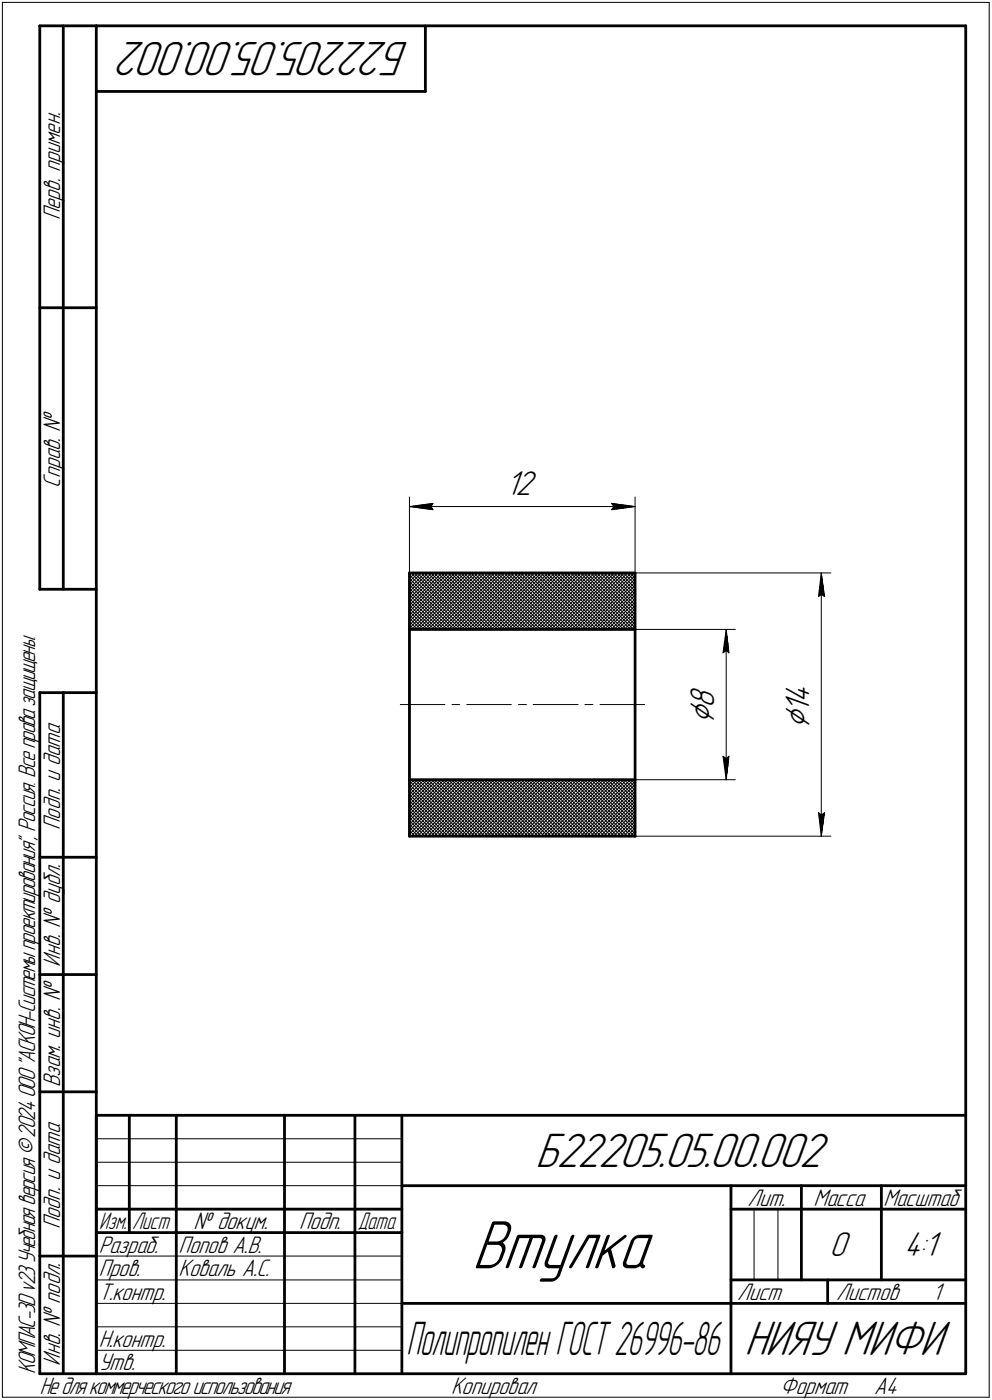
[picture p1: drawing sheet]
<svg xmlns="http://www.w3.org/2000/svg" width="211mm" height="298mm" viewBox="0 0 211 298" stroke-linecap="round" stroke-linejoin="round" font-family="sans-serif">
<g fill="none" stroke="#000" stroke-width=".59">
<path d="M8.5 5.5v120zM8.5 5.5h12zM13.5 5.5v120zM20.5 5.5v287zM20.5 5.5h185zM20.5 19.5h70zM90.5 5.5v14zM205.5 5.5v287zM8.5 65.5h12zM8.5 125.5h12zM87.1 134h48zM87.1 122v12z"/>
<path d="M87.1 122h48zM87.1 134v32zM135.1 122v12zM135.1 134v32zM8.5 147.5v145zM8.5 147.5h12zM13.5 147.5v145zM87.1 166v12.1zM87.1 166h48zM87.1 178.1h48zM135.1 166v12.1zM8.5 182.5h12z"/>
<path d="M8.5 207.5h12zM8.5 232.5h12zM20.5 237.5h185zM20.5 237.5v55zM27.5 237.5v25zM37.5 237.5v55zM60.5 237.5v55zM75.5 237.5v55zM85.5 237.5v55zM20.5 257.5h65zM85.5 252.5h120zM155.5 252.5v40z"/>
<path d="M155.5 257.5h15zM170.5 252.5v20zM170.5 257.5h35zM187.5 252.5v20zM8.5 267.5h12zM20.5 262.5h65zM85.5 277.5h70zM155.5 277.5h50zM155.5 272.5h50zM176.1 272.5v5zM8.5 292.5h12zM20.5 292.5h185z"/>
</g>
<g fill="none" stroke="#000" stroke-width=".21">
<path d="M.5 .5v297zM.5 .5h210zM210.5 .5v297zM87.1 105.8v16.2zM87.1 107.9l5-.7zM87.1 107.9l5 .6zM87.1 107.9h48zM91.7 107.9l.4 .6zM92.1 107.2l-.4 .7zM130.1 108.5l5-.6zM130.1 107.2l.5 .7zM130.1 107.2l5 .7z"/>
<path d="M130.6 107.9l-.5 .6zM135.1 105.8v16.2zM87.1 133.8l11.8-11.8zM87.1 133.1l11.1-11.1zM87.1 132.3l10.4-10.3zM87.1 131.7l9.7-9.7zM87.1 131l9-9zM87.1 130.2l8.2-8.2zM87.1 129.5l7.6-7.5zM87.1 128.9l6.9-6.9zM87.1 128.1l6.1-6.1zM87.1 127.4l5.4-5.4z"/>
<path d="M87.1 126.7l4.8-4.7zM87.1 126l4-4zM87.1 125.3l3.3-3.3zM87.1 124.5l2.6-2.5zM87.1 123.9l1.9-1.9zM87.1 123.2l1.2-1.2zM87.1 122.4l.4-.4zM87.1 122.4l11.6 11.6zM87.1 123.2l10.9 10.8zM87.1 123.9l10.2 10.1zM87.1 124.5l9.5 9.5zM87.1 125.3l8.8 8.7z"/>
<path d="M87.1 126l8.1 8zM87.1 126.7l7.4 7.3zM87.1 127.4l6.7 6.6zM87.1 128.1l5.9 5.9zM87.1 128.9l5.3 5.1zM87.1 129.5l4.6 4.5zM87.1 130.2l3.8 3.8zM87.1 131l3.2 3zM87.1 131.7l2.5 2.3zM87.1 132.3l1.7 1.7zM87.1 133.1l1 .9zM87.1 133.8l.4 .2z"/>
<path d="M87.5 122l12 12zM88.1 122l12.1 12zM88.3 134l12-12zM88.8 122l12 12zM89 134l12-12zM89.6 122l12 12zM90.3 122l12 12zM90.4 134l12-12zM91 122l12 12zM91.1 134l12-12zM91.7 122l12 12zM91.9 134l12-12z"/>
<path d="M92.4 122l12 12zM92.5 134l12.1-12zM93.1 122l12 12zM93.2 134l12-12zM93.8 122l12 12zM94 134l12-12zM94.5 122l12 12zM94.7 134l12-12zM95.2 122l12 12zM95.9 122l12 12zM96.1 134l12-12zM96.6 122l12 12z"/>
<path d="M96.8 134l12-12zM97.4 122l11.9 12zM98 122l12.1 12zM98.2 134l12-12zM98.7 122l12 12zM98.9 134l12-12zM99.5 122l12 12zM99.6 122l-12 12zM100.2 122l12 12zM100.3 134l12.1-12zM100.8 122l12.1 12zM101 134l12-12z"/>
<path d="M101.6 122l12 12zM101.7 122l-12 12zM102.3 122l12 12zM102.4 134l12.1-12zM103 122l12 12zM103.1 134l12-12zM103.7 122l12 12zM104.4 122l12 12zM104.6 134l12-12zM105.2 122l11.9 12zM105.2 134l12.1-12zM105.8 122l12.1 12z"/>
<path d="M106 134l12-12zM106.5 122l12 12zM106.7 134l12-12zM107.3 122l11.9 12zM107.4 122l-12 12zM107.9 122l12.1 12zM108.1 134l12-12zM108.6 122l12 12zM108.8 134l12-12zM109.4 122l11.9 12zM109.5 122l-12 12zM110.1 122l12 12z"/>
<path d="M110.2 134l12.1-12zM110.7 122l12.1 12zM110.9 134l12-12zM111.5 122l11.9 12zM111.6 122l-11.9 12zM112.2 122l12 12zM112.4 134l12-12zM112.9 122l12 12zM113 134l12.1-12zM113.6 122l12 12zM113.7 122l-11.9 12zM114.3 122l12 12z"/>
<path d="M114.5 134l12-12zM115.1 122l11.9 12zM115.1 134l12.1-12zM115.7 122l12.1 12zM115.8 122l-11.9 12zM116.4 122l12 12zM116.6 134l12-12zM117.2 122l11.9 12zM117.3 134l12-12zM117.9 122l12 12zM118 134l12-12zM118.5 122l12.1 12z"/>
<path d="M118.7 134l12-12zM119.3 122l11.9 12zM119.4 134l12-12zM119.4 122l-12 12zM120 122l12 12zM120.1 134l12.1-12zM120.6 122l12.1 12zM120.8 134l12-12zM121.4 122l11.9 12zM121.5 122l-11.9 12zM122.1 122l12 12zM122.3 134l12-12z"/>
<path d="M122.8 122l12 12zM122.9 134l12.1-12zM123.5 122l11.6 11.7zM123.6 122l-11.9 12zM124.2 122l10.9 11zM124.4 134l10.7-10.7zM124.9 122l10.2 10.2zM125.1 134l10-10zM125.6 122l9.5 9.6zM125.7 122l-11.9 12zM126.3 122l8.8 8.9zM126.5 134l8.6-8.6z"/>
<path d="M127 122l8.1 8.1zM127.2 134l7.9-7.9zM127.8 122l7.3 7.5zM127.8 122l-11.9 12zM128.4 122l6.7 6.8zM128.6 134l6.5-6.5zM129.2 122l5.9 6zM129.3 134l5.8-5.8zM129.9 122l5.2 5.3zM130 134l5.1-5.1zM130.6 122l4.5 4.6zM130.7 134l4.4-4.4z"/>
<path d="M131.3 122l3.8 3.9zM131.4 134l3.7-3.7zM132 122l3.1 3.2zM132.2 134l2.9-2.9zM132.7 122l2.4 2.5zM132.8 134l2.3-2.3zM133.4 122l1.7 1.8zM133.5 122l-11.9 12zM134.1 122l1 1.1zM134.3 134l.8-.8zM134.8 122l.3 .3zM135 134l.1-.1z"/>
<path d="M135.1 132.4l-1.5 1.6zM135.1 126.7l-7.2 7.3zM135.1 124.6l-9.3 9.4zM135.1 122.5l-11.4 11.5zM135.1 134h21.4zM135.1 122h41.7zM153.8 139l.7-.5zM154.5 134l.6 5zM154.5 138.5l.6 .5zM154.5 134l-.7 5zM154.5 134v32zM174.2 127l.6-.4z"/>
<path d="M174.8 122l.6 5zM174.8 126.6l.6 .4zM174.8 122l-.6 5zM174.8 122v56.1zM85.2 150h9.5zM96.2 150h1.6zM99.3 150h9.5zM110.3 150h1.7zM113.5 150h9.5zM124.5 150h1.7zM127.7 150h9.5zM87.1 177.6l11.6-11.6z"/>
<path d="M87.1 176.9l10.9-10.9zM87.1 176.2l10.2-10.2zM87.1 175.5l9.5-9.5zM87.1 174.8l8.8-8.8zM87.1 174.1l8.1-8.1zM87.1 173.4l7.4-7.4zM87.1 172.6l6.7-6.6zM87.1 172l5.9-6zM87.1 171.3l5.3-5.3zM87.1 170.5l4.6-4.5zM87.1 169.8l3.8-3.8zM87.1 169.2l3.2-3.2z"/>
<path d="M87.1 168.4l2.5-2.4zM87.1 167.7l1.7-1.7zM87.1 167l1-1zM87.1 166.3l.4-.3zM87.1 166.3l11.8 11.8zM87.1 167l11.1 11.1zM87.1 167.7l10.4 10.4zM87.1 168.4l9.7 9.7zM87.1 169.2l9 8.9zM87.1 169.8l8.2 8.3zM87.1 170.5l7.6 7.6zM87.1 171.3l6.9 6.8z"/>
<path d="M87.1 172l6.1 6.1zM87.1 172.6l5.4 5.5zM87.1 173.4l4.8 4.7zM87.1 174.1l4 4zM87.1 174.8l3.3 3.3zM87.1 175.5l2.6 2.6zM87.1 176.2l1.9 1.9zM87.1 176.9l1.2 1.2zM87.1 177.6l.4 .5zM87.5 178.1l12-12.1zM87.6 166l12 12.1zM88.1 178.1l12.1-12.1z"/>
<path d="M88.3 166l12 12.1zM88.8 178.1l12-12.1zM89 166l12 12.1zM89.6 178.1l12-12.1zM89.7 166l12 12.1zM90.3 178.1l12-12.1zM90.4 166l12 12.1zM91.1 166l12 12.1zM91.7 178.1l12-12.1zM91.9 166l12 12.1zM92.4 178.1l12-12.1zM92.5 166l12.1 12.1z"/>
<path d="M93.2 166l12 12.1zM93.8 178.1l12-12.1zM94 166l12 12.1zM94.5 178.1l12-12.1zM94.7 166l12 12.1zM95.4 166l12 12.1zM95.9 178.1l12-12.1zM96.1 166l12 12.1zM96.6 178.1l12-12.1zM96.8 166l12 12.1zM97.5 166l12 12.1zM98 178.1l12.1-12.1z"/>
<path d="M98.2 166l12 12.1zM98.7 178.1l12-12.1zM98.9 166l12 12.1zM99.5 178.1l12-12.1zM99.7 166l11.9 12.1zM100.2 178.1l12-12.1zM100.3 166l12.1 12.1zM100.8 178.1l12.1-12.1zM101 166l12 12.1zM101.6 178.1l12-12.1zM101.8 166l11.9 12.1zM102.3 178.1l12-12.1z"/>
<path d="M102.4 166l12.1 12.1zM103 166l-12 12.1zM103.1 166l12 12.1zM103.7 178.1l12-12.1zM103.9 166l11.9 12.1zM104.4 178.1l12-12.1zM104.6 166l12 12.1zM105.1 166l-12 12.1zM105.2 166l12.1 12.1zM105.8 178.1l12.1-12.1zM106 166l12 12.1zM106.5 178.1l12-12.1z"/>
<path d="M106.7 166l12 12.1zM107.2 166l-12 12.1zM107.4 166l12 12.1zM107.9 178.1l12.1-12.1zM108.1 166l12 12.1zM108.6 178.1l12-12.1zM108.8 166l12 12.1zM109.3 166l-11.9 12.1zM109.6 166l11.9 12.1zM110.1 178.1l12-12.1zM110.2 166l12.1 12.1zM110.7 178.1l12.1-12.1z"/>
<path d="M110.9 166l12 12.1zM111.7 166l11.9 12.1zM112.2 178.1l12-12.1zM112.4 166l12 12.1zM112.9 178.1l12-12.1zM113 166l12.1 12.1zM113.6 178.1l12-12.1zM113.8 166l11.9 12.1zM114.3 178.1l12-12.1zM114.5 166l12 12.1zM115 166l-12 12.1zM115.1 166l12.1 12.1z"/>
<path d="M115.7 178.1l12.1-12.1zM115.9 166l11.9 12.1zM116.4 178.1l12-12.1zM116.6 166l12 12.1zM117.1 166l-11.9 12.1zM117.3 166l12 12.1zM117.9 178.1l12-12.1zM118 166l12 12.1zM118.5 178.1l12.1-12.1zM118.7 166l12 12.1zM119.2 166l-11.9 12.1zM119.4 166l12 12.1z"/>
<path d="M120 178.1l12-12.1zM120.1 166l12.1 12.1zM120.6 178.1l12.1-12.1zM120.8 166l12 12.1zM121.3 166l-11.9 12.1zM121.6 166l11.9 12.1zM122.1 178.1l12-12.1zM122.3 166l12 12.1zM122.8 178.1l12-12.1zM122.9 166l12.1 12.1zM123.4 166l-11.9 12.1zM123.7 166l11.4 11.5z"/>
<path d="M124.4 166l10.7 10.8zM124.9 178.1l10.2-10.3zM125.1 166l10 10.1zM125.8 166l9.3 9.4zM126.3 178.1l8.8-8.9zM126.5 166l8.6 8.7zM127 178.1l8.1-8.2zM127 166l-11.9 12.1zM127.2 166l7.9 8zM127.9 166l7.2 7.3zM128.4 178.1l6.7-6.7zM128.6 166l6.5 6.6z"/>
<path d="M129.1 166l-11.9 12.1zM129.3 166l5.8 5.9zM130 166l5.1 5.2zM130.6 178.1l4.5-4.6zM130.7 166l4.4 4.4zM131.2 166l-11.9 12.1zM131.4 166l3.7 3.8zM132.2 166l2.9 3.1zM132.7 178.1l2.4-2.5zM132.8 166l2.3 2.3zM133.3 166l-11.9 12.1zM133.6 166l1.5 1.6z"/>
<path d="M134.3 166l.8 1zM134.8 178.1l.3-.4zM135 166l.1 .2zM135.1 177l-1 1.1zM135.1 176.3l-1.7 1.8zM135.1 174.8l-3.1 3.3zM135.1 174.2l-3.8 3.9zM135.1 172.7l-5.2 5.4zM135.1 172l-5.9 6.1zM135.1 170.6l-7.3 7.5zM135.1 168.5l-9.5 9.6zM135.1 167l-10.9 11.1z"/>
<path d="M135.1 166.4l-11.6 11.7zM135.1 166h21.4zM135.1 178.1h41.7zM153.8 161l.7 5zM153.8 161l.7 .5zM154.5 161.5l.6-.5zM155.1 161l-.6 5zM174.2 173.1l.6 5zM174.2 173.1l.6 .5zM174.8 173.6l.6-.5zM175.4 173.1l-.6 5zM20.5 247.5h65z"/>
<path d="M20.5 252.5h65zM20.5 242.5h65zM160.4 257.5v15zM165.5 257.5v15zM20.5 267.5h65zM20.5 272.5h65zM20.5 277.5h65zM.5 297.5h210zM20.5 282.5h65zM20.5 287.5h65z"/>
</g>
<g fill="#fff" stroke="#fff" stroke-width=".21">
<path d="M107.6 99.7h7.1zM107.6 99.8h7.1zM107.6 99.9h7.1zM107.6 100h7.1zM107.6 100.1h7.1zM107.6 100.2h7.1zM107.6 100.2h7.1zM107.6 100.3h7.1zM107.6 100.4h7.1zM107.6 100.5h7.1zM107.6 100.6h7.1zM107.6 100.7h7.1zM107.6 100.8h7.1zM107.6 100.8h7.1zM107.6 100.9h7.1zM107.6 101h7.1zM107.6 101.1h7.1zM107.6 101.2h7.1zM107.6 101.3h7.1zM107.6 101.3h7.1zM107.6 101.4h7.1zM107.6 101.5h7.1zM107.6 101.6h7.1zM107.6 101.7h7.1zM107.6 101.8h7.1zM107.6 101.9h7.1zM107.6 101.9h7.1zM107.6 102h7.1zM107.6 102.1h7.1zM107.6 102.2h7.1zM107.6 102.3h7.1zM107.6 102.4h7.1zM107.6 102.4h7.1zM107.6 102.5h7.1zM107.6 102.6h7.1zM107.6 102.7h7.1zM107.6 102.8h7.1zM107.6 102.9h7.1zM107.6 103h7.1zM107.6 103h7.1zM107.6 103.1h7.1zM107.6 103.2h7.1zM107.6 103.3h7.1zM107.6 103.4h7.1zM107.6 103.5h7.1zM107.6 103.5h7.1zM107.6 103.6h7.1zM107.6 103.7h7.1zM107.6 103.8h7.1zM107.6 103.9h7.1zM107.6 104h7.1zM107.6 104.1h7.1zM107.6 104.1h7.1zM107.6 104.2h7.1zM107.6 104.3h7.1zM107.6 104.4h7.1zM107.6 104.5h7.1zM107.6 104.6h7.1zM107.6 104.6h7.1zM107.6 104.7h7.1zM107.6 104.8h7.1zM107.6 104.9h7.1zM107.6 105h7.1zM107.6 105.1h7.1zM107.6 105.2h7.1zM107.6 105.2h7.1zM107.6 105.3h7.1zM107.6 105.4h7.1zM107.6 105.5h7.1zM107.6 105.6h7.1zM107.6 105.7h7.1zM107.6 105.7h7.1zM107.6 105.8h7.1zM107.6 105.9h7.1zM107.6 106h7.1zM107.6 106.1h7.1zM107.6 106.2h7.1zM107.6 106.3h7.1zM107.6 106.3h7.1zM107.6 106.4h7.1zM107.6 106.5h7.1zM107.6 106.6h7.1zM107.6 106.7h7.1zM107.6 106.8h7.1z"/>
<path d="M92 106.7h.6zM91.4 106.8h1.2zM90.8 106.8h1.8zM90.3 106.9h2.3zM89.7 107h2.9zM89 107.1h3.6zM88.8 107.2h3.8zM88.6 107.3h4zM88.4 107.4h4.2zM88.2 107.4h4.4zM88 107.5h4.6zM87.8 107.6h4.8zM87.5 107.7h5.1zM87.4 107.8h5.2zM87.1 107.9h5.5zM87.4 107.9h5.2zM87.5 108h5.1zM87.8 108.1h4.8zM88 108.2h4.6zM88.2 108.3h4.4zM88.4 108.4h4.2zM88.6 108.5h4zM88.8 108.5h3.8zM89 108.6h3.6zM89.7 108.7h2.9zM90.5 108.8h2.1zM91.2 108.9h1.4zM91.9 109h.7z"/>
<path d="M129.6 106.7h.7zM129.6 106.8h1.3zM129.6 106.8h1.9zM129.6 106.9h2.6zM129.6 107h3.2zM129.6 107.1h3.7zM129.6 107.2h4zM129.6 107.3h4.2zM129.6 107.4h4.3zM129.6 107.4h4.6zM129.6 107.5h4.8zM129.6 107.6h4.9zM129.6 107.7h5.2zM129.6 107.8h5.4zM129.6 107.9h5.5zM129.6 107.9h5.4zM129.6 108h5.2zM129.6 108.1h4.9zM129.6 108.2h4.8zM129.6 108.3h4.6zM129.6 108.4h4.3zM129.6 108.5h4.2zM129.6 108.5h4zM129.6 108.6h3.7zM129.6 108.7h3.1zM129.6 108.8h2.3zM129.6 108.9h1.5zM129.6 109h.8z"/>
<path d="M146.2 145.8h7.3zM146.2 145.9h7.3zM146.2 146h7.3zM146.2 146h7.3zM146.2 146.1h7.3zM146.2 146.2h7.3zM146.2 146.3h7.3zM146.2 146.4h7.3zM146.2 146.5h7.3zM146.2 146.6h7.3zM146.2 146.6h7.3zM146.2 146.7h7.3zM146.2 146.8h7.3zM146.2 146.9h7.3zM146.2 147h7.3zM146.2 147.1h7.3zM146.2 147.2h7.3zM146.2 147.2h7.3zM146.2 147.3h7.3zM146.2 147.4h7.3zM146.2 147.5h7.3zM146.2 147.6h7.3zM146.2 147.7h7.3zM146.2 147.7h7.3zM146.2 147.8h7.3zM146.2 147.9h7.3zM146.2 148h7.3zM146.2 148.1h7.3zM146.2 148.2h7.3zM146.2 148.3h7.3zM146.2 148.3h7.3zM146.2 148.4h7.3zM146.2 148.5h7.3zM146.2 148.6h7.3zM146.2 148.7h7.3zM146.2 148.8h7.3zM146.2 148.8h7.3zM146.2 148.9h7.3zM146.2 149h7.3zM146.2 149.1h7.3zM146.2 149.2h7.3zM146.2 149.3h7.3zM146.2 149.4h7.3zM146.2 149.4h7.3zM146.2 149.5h7.3zM146.2 149.6h7.3zM146.2 149.7h7.3zM146.2 149.8h7.3zM146.2 149.9h7.3zM146.2 149.9h7.3zM146.2 150h7.3zM146.2 150.1h7.3zM146.2 150.2h7.3zM146.2 150.3h7.3zM146.2 150.4h7.3zM146.2 150.5h7.3zM146.2 150.5h7.3zM146.2 150.6h7.3zM146.2 150.7h7.3zM146.2 150.8h7.3zM146.2 150.9h7.3zM146.2 151h7.3zM146.2 151h7.3zM146.2 151.1h7.3zM146.2 151.2h7.3zM146.2 151.3h7.3zM146.2 151.4h7.3zM146.2 151.5h7.3zM146.2 151.6h7.3zM146.2 151.6h7.3zM146.2 151.7h7.3zM146.2 151.8h7.3zM146.2 151.9h7.3zM146.2 152h7.3zM146.2 152.1h7.3zM146.2 152.1h7.3zM146.2 152.2h7.3zM146.2 152.3h7.3zM146.2 152.4h7.3zM146.2 152.5h7.3zM146.2 152.6h7.3zM146.2 152.7h7.3zM146.2 152.7h7.3zM146.2 152.8h7.3zM146.2 152.9h7.3zM146.2 153h7.3zM146.2 153.1h7.3zM146.2 153.2h7.3zM146.2 153.2h7.3zM146.2 153.3h7.3zM146.2 153.4h7.3zM146.2 153.5h7.3zM146.2 153.6h7.3zM146.2 153.7h7.3zM146.2 153.8h7.3zM146.2 153.8h7.3zM146.2 153.9h7.3zM146.2 154h7.3zM146.2 154.1h7.3zM146.2 154.2h7.3z"/>
<path d="M154.4 134.3h.3zM154.4 134.4h.3zM154.3 134.5h.4zM154.3 134.5h.5zM154.3 134.6h.5zM154.3 134.7h.6zM154.3 134.8h.6zM154.2 134.9h.7zM154.2 135h.7zM154.1 135h.8zM154.1 135.1h.8zM154 135.2h1zM154 135.3h1zM154 135.4h1.1zM153.9 135.5h1.2zM153.9 135.6h1.2zM153.8 135.6h1.4zM153.8 135.7h1.4zM153.8 135.8h1.4zM153.8 135.9h1.5zM153.8 136h1.5zM153.8 136.1h1.5zM153.8 136.1h1.5zM153.8 136.2h1.5zM153.8 136.3h1.5zM153.8 136.4h1.5zM153.7 136.5h1.7zM153.7 136.6h1.7zM153.7 136.7h1.7zM153.7 136.7h1.7zM153.7 136.8h1.7zM153.7 136.9h1.7zM153.7 137h1.7zM153.6 137.1h1.8zM153.6 137.2h1.8zM153.6 137.2h1.8zM153.6 137.3h1.8zM153.6 137.4h1.8zM153.6 137.5h1.8zM153.6 137.6h1.8zM153.5 137.7h1.9zM153.5 137.8h2zM153.5 137.8h2zM153.5 137.9h2zM153.5 138h2zM153.5 138.1h2zM153.5 138.2h2zM153.5 138.3h2zM153.4 138.3h2.2zM153.4 138.4h2.2zM153.4 138.5h2.2zM153.4 138.6h2.2zM153.4 138.7h2.2zM153.4 138.8h2.2zM153.4 138.9h2.2zM153.3 138.9h2.4zM153.3 139h2.4zM153.3 139.1h2.4zM153.3 139.2h2.4zM153.3 139.3h2.4zM153.3 139.4h2.4zM153.3 139.4h2.4z"/>
<path d="M153.2 160.5h2.5zM153.3 160.6h2.4zM153.3 160.7h2.4zM153.3 160.8h2.4zM153.3 160.9h2.4zM153.3 161h2.4zM153.3 161h2.4zM153.3 161.1h2.4zM153.4 161.2h2.2zM153.4 161.3h2.2zM153.4 161.4h2.2zM153.4 161.5h2.2zM153.4 161.5h2.2zM153.4 161.6h2.2zM153.4 161.7h2.2zM153.5 161.8h2zM153.5 161.9h2zM153.5 162h2zM153.5 162.1h2zM153.5 162.1h2zM153.5 162.2h2zM153.5 162.3h2zM153.5 162.4h1.9zM153.6 162.5h1.8zM153.6 162.6h1.8zM153.6 162.6h1.8zM153.6 162.7h1.8zM153.6 162.8h1.8zM153.6 162.9h1.8zM153.6 163h1.8zM153.7 163.1h1.7zM153.7 163.2h1.7zM153.7 163.2h1.7zM153.7 163.3h1.7zM153.7 163.4h1.7zM153.7 163.5h1.7zM153.7 163.6h1.7zM153.8 163.7h1.5zM153.8 163.7h1.5zM153.8 163.8h1.5zM153.8 163.9h1.5zM153.8 164h1.5zM153.8 164.1h1.5zM153.8 164.2h1.5zM153.8 164.3h1.4zM153.8 164.3h1.4zM153.8 164.4h1.4zM153.9 164.5h1.2zM153.9 164.6h1.2zM154 164.7h1.1zM154 164.8h1zM154 164.8h1zM154.1 164.9h.8zM154.1 165h.8zM154.2 165.1h.7zM154.2 165.2h.7zM154.3 165.3h.6zM154.3 165.4h.6zM154.3 165.4h.5zM154.3 165.5h.5zM154.3 165.6h.4zM154.4 165.7h.3zM154.4 165.8h.3z"/>
<path d="M166.5 144.8h7.2zM166.5 144.9h7.2zM166.5 144.9h7.2zM166.5 145h7.2zM166.5 145.1h7.2zM166.5 145.2h7.2zM166.5 145.3h7.2zM166.5 145.4h7.2zM166.5 145.5h7.2zM166.5 145.5h7.2zM166.5 145.6h7.2zM166.5 145.7h7.2zM166.5 145.8h7.2zM166.5 145.9h7.2zM166.5 146h7.2zM166.5 146h7.2zM166.5 146.1h7.2zM166.5 146.2h7.2zM166.5 146.3h7.2zM166.5 146.4h7.2zM166.5 146.5h7.2zM166.5 146.6h7.2zM166.5 146.6h7.2zM166.5 146.7h7.2zM166.5 146.8h7.2zM166.5 146.9h7.2zM166.5 147h7.2zM166.5 147.1h7.2zM166.5 147.2h7.2zM166.5 147.2h7.2zM166.5 147.3h7.2zM166.5 147.4h7.2zM166.5 147.5h7.2zM166.5 147.6h7.2zM166.5 147.7h7.2zM166.5 147.7h7.2zM166.5 147.8h7.2zM166.5 147.9h7.2zM166.5 148h7.2zM166.5 148.1h7.2zM166.5 148.2h7.2zM166.5 148.3h7.2zM166.5 148.3h7.2zM166.5 148.4h7.2zM166.5 148.5h7.2zM166.5 148.6h7.2zM166.5 148.7h7.2zM166.5 148.8h7.2zM166.5 148.8h7.2zM166.5 148.9h7.2zM166.5 149h7.2zM166.5 149.1h7.2zM166.5 149.2h7.2zM166.5 149.3h7.2zM166.5 149.4h7.2zM166.5 149.4h7.2zM166.5 149.5h7.2zM166.5 149.6h7.2zM166.5 149.7h7.2zM166.5 149.8h7.2zM166.5 149.9h7.2zM166.5 149.9h7.2zM166.5 150h7.2zM166.5 150.1h7.2zM166.5 150.2h7.2zM166.5 150.3h7.2zM166.5 150.4h7.2zM166.5 150.5h7.2zM166.5 150.5h7.2zM166.5 150.6h7.2zM166.5 150.7h7.2zM166.5 150.8h7.2zM166.5 150.9h7.2zM166.5 151h7.2zM166.5 151h7.2zM166.5 151.1h7.2zM166.5 151.2h7.2zM166.5 151.3h7.2zM166.5 151.4h7.2zM166.5 151.5h7.2zM166.5 151.6h7.2zM166.5 151.6h7.2zM166.5 151.7h7.2zM166.5 151.8h7.2zM166.5 151.9h7.2zM166.5 152h7.2zM166.5 152.1h7.2zM166.5 152.1h7.2zM166.5 152.2h7.2zM166.5 152.3h7.2zM166.5 152.4h7.2zM166.5 152.5h7.2zM166.5 152.6h7.2zM166.5 152.7h7.2zM166.5 152.7h7.2zM166.5 152.8h7.2zM166.5 152.9h7.2zM166.5 153h7.2zM166.5 153.1h7.2zM166.5 153.2h7.2zM166.5 153.2h7.2zM166.5 153.3h7.2zM166.5 153.4h7.2zM166.5 153.5h7.2zM166.5 153.6h7.2zM166.5 153.7h7.2zM166.5 153.8h7.2zM166.5 153.8h7.2zM166.5 153.9h7.2zM166.5 154h7.2zM166.5 154.1h7.2zM166.5 154.2h7.2zM166.5 154.3h7.2zM166.5 154.3h7.2zM166.5 154.4h7.2zM166.5 154.5h7.2zM166.5 154.6h7.2zM166.5 154.7h7.2zM166.5 154.8h7.2zM166.5 154.9h7.2zM166.5 154.9h7.2zM166.5 155h7.2zM166.5 155.1h7.2zM166.5 155.2h7.2z"/>
<path d="M174.7 122.3h.2zM174.7 122.3h.2zM174.7 122.4h.3zM174.6 122.5h.4zM174.6 122.6h.4zM174.5 122.7h.6zM174.5 122.8h.6zM174.5 122.9h.7zM174.4 122.9h.8zM174.4 123h.9zM174.4 123.1h.9zM174.3 123.2h1zM174.3 123.3h1zM174.2 123.4h1.1zM174.2 123.4h1.2zM174.2 123.5h1.2zM174.2 123.6h1.3zM174.2 123.7h1.3zM174.1 123.8h1.4zM174.1 123.9h1.5zM174.1 124h1.5zM174.1 124h1.5zM174.1 124.1h1.5zM174.1 124.2h1.5zM174.1 124.3h1.5zM174.1 124.4h1.5zM174 124.5h1.7zM174 124.5h1.7zM174 124.6h1.7zM174 124.7h1.7zM174 124.8h1.7zM174 124.9h1.7zM174 125h1.7zM173.9 125.1h1.9zM173.9 125.1h1.9zM173.9 125.2h1.9zM173.9 125.3h1.9zM173.9 125.4h1.9zM173.9 125.5h1.9zM173.9 125.6h1.9zM173.8 125.6h2zM173.8 125.7h2.1zM173.8 125.8h2.1zM173.8 125.9h2.1zM173.8 126h2.1zM173.8 126.1h2.1zM173.8 126.2h2.1zM173.8 126.2h2.1zM173.7 126.3h2.2zM173.7 126.4h2.2zM173.7 126.5h2.2zM173.7 126.6h2.2zM173.7 126.7h2.2zM173.7 126.7h2.2zM173.7 126.8h2.2zM173.7 126.9h2.3zM173.7 127h2.3zM173.7 127.1h2.3zM173.7 127.2h2.3zM173.7 127.3h2.3zM173.7 127.3h2.3zM173.7 127.4h2.3z"/>
<path d="M173.6 172.6h2.4zM173.7 172.6h2.3zM173.7 172.7h2.3zM173.7 172.8h2.3zM173.7 172.9h2.3zM173.7 173h2.3zM173.7 173.1h2.3zM173.7 173.1h2.3zM173.7 173.2h2.2zM173.7 173.3h2.2zM173.7 173.4h2.2zM173.7 173.5h2.2zM173.7 173.6h2.2zM173.7 173.7h2.2zM173.7 173.7h2.2zM173.8 173.8h2.1zM173.8 173.9h2.1zM173.8 174h2.1zM173.8 174.1h2.1zM173.8 174.2h2.1zM173.8 174.2h2.1zM173.8 174.3h2.1zM173.8 174.4h2zM173.9 174.5h1.9zM173.9 174.6h1.9zM173.9 174.7h1.9zM173.9 174.8h1.9zM173.9 174.8h1.9zM173.9 174.9h1.9zM173.9 175h1.9zM174 175.1h1.7zM174 175.2h1.7zM174 175.3h1.7zM174 175.3h1.7zM174 175.4h1.7zM174 175.5h1.7zM174 175.6h1.7zM174.1 175.7h1.5zM174.1 175.8h1.5zM174.1 175.9h1.5zM174.1 175.9h1.5zM174.1 176h1.5zM174.1 176.1h1.5zM174.1 176.2h1.5zM174.1 176.3h1.4zM174.2 176.4h1.3zM174.2 176.4h1.3zM174.2 176.5h1.2zM174.2 176.6h1.2zM174.2 176.7h1.1zM174.3 176.8h1zM174.3 176.9h1zM174.4 177h.9zM174.4 177h.9zM174.4 177.1h.8zM174.5 177.2h.7zM174.5 177.3h.6zM174.5 177.4h.6zM174.6 177.5h.4zM174.6 177.5h.4zM174.7 177.6h.3zM174.7 177.7h.2zM174.7 177.8h.2z"/>
</g>
<g fill="#000" stroke="#000" stroke-width=".21">
<path d="M87.1 107.9h4.6zM87.8 107.9h4zM88.4 108h3.5zM89.1 108.1h2.8zM89.7 108.2h2.2zM90.3 108.3h1.7zM90.9 108.4h1.1zM91.5 108.5h.6z"/>
<path d="M91.5 107.3h.6zM90.9 107.4h1.1zM90.3 107.4h1.7zM89.7 107.5h2.2zM89.1 107.6h2.8zM88.4 107.7h3.5zM87.8 107.8h4z"/>
<path d="M130.2 107.3h.6zM130.3 107.4h1.1zM130.4 107.4h1.7zM130.4 107.5h2.3zM130.5 107.6h2.8zM130.6 107.7h3.3zM130.6 107.8h3.9z"/>
<path d="M130.6 107.9h4.5zM130.6 107.9h3.9zM130.6 108h3.3zM130.5 108.1h2.8zM130.4 108.2h2.3zM130.4 108.3h1.7zM130.3 108.4h1.1zM130.2 108.5h.6z"/>
<path d="M154.3 135.3h.2zM154.3 135.4h.2zM154.3 135.5h.2zM154.3 135.6h.2zM154.3 135.6h.2zM154.3 135.7h.2zM154.3 135.8h.2zM154.3 135.9h.2zM154.3 136h.2zM154.3 136.1h.2zM154.3 136.1h.2zM154.3 136.2h.2zM154.3 136.3h.2zM154.3 136.4h.2zM154.3 136.5h.2zM154.2 136.6h.3zM154.2 136.7h.3zM154.2 136.7h.3zM154.2 136.8h.3zM154.2 136.9h.3zM154.2 137h.3zM154.2 137.1h.3zM154.1 137.2h.4zM154.1 137.2h.4zM154.1 137.3h.4zM154.1 137.4h.4zM154.1 137.5h.4zM154.1 137.6h.4zM154.1 137.7h.4zM154.1 137.8h.4zM154 137.8h.5zM154 137.9h.5zM154 138h.5zM154 138.1h.5zM154 138.2h.5zM154 138.3h.5zM154 138.3h.5zM153.9 138.4h.6zM153.9 138.5h.6zM153.9 138.6h.5zM153.9 138.7h.4zM153.9 138.8h.3zM153.9 138.9h.2z"/>
<path d="M154.5 134.8h.2zM154.5 134.9h.2zM154.5 135h.2zM154.5 135h.2zM154.5 135.1h.2zM154.5 135.2h.2zM154.5 135.3h.2zM154.5 135.4h.2zM154.5 135.5h.3zM154.5 135.6h.3zM154.5 135.6h.3zM154.5 135.7h.3zM154.5 135.8h.3zM154.5 135.9h.3zM154.5 136h.3zM154.5 136.1h.3zM154.5 136.1h.3zM154.5 136.2h.4zM154.5 136.3h.4zM154.5 136.4h.4zM154.5 136.5h.4zM154.5 136.6h.4zM154.5 136.7h.4zM154.5 136.7h.4zM154.5 136.8h.4zM154.5 136.9h.4zM154.5 137h.4zM154.5 137.1h.4zM154.5 137.2h.4zM154.5 137.2h.4zM154.5 137.3h.4zM154.5 137.4h.4zM154.5 137.5h.4zM154.5 137.6h.4zM154.5 137.7h.5zM154.5 137.8h.5zM154.5 137.8h.5zM154.5 137.9h.5zM154.5 138h.5zM154.5 138.1h.5zM154.5 138.2h.5zM154.5 138.3h.5zM154.5 138.3h.6zM154.5 138.4h.6zM154.5 138.5h.6zM154.7 138.6h.4zM154.8 138.7h.3zM154.9 138.8h.2zM154.9 138.9h.2z"/>
<path d="M174.6 123.4h.2zM174.6 123.5h.2zM174.6 123.6h.2zM174.6 123.7h.2zM174.6 123.8h.2zM174.6 123.9h.2zM174.6 124h.2zM174.6 124h.2zM174.6 124.1h.2zM174.5 124.2h.3zM174.5 124.3h.3zM174.5 124.4h.3zM174.5 124.5h.3zM174.5 124.5h.3zM174.5 124.6h.3zM174.5 124.7h.3zM174.5 124.8h.3zM174.4 124.9h.4zM174.4 125h.4zM174.4 125.1h.4zM174.4 125.1h.4zM174.4 125.2h.4zM174.4 125.3h.4zM174.4 125.4h.4zM174.4 125.5h.4zM174.4 125.6h.4zM174.3 125.6h.5zM174.3 125.7h.5zM174.3 125.8h.5zM174.3 125.9h.5zM174.3 126h.5zM174.3 126.1h.5zM174.3 126.2h.5zM174.3 126.2h.5zM174.2 126.3h.6zM174.2 126.4h.6zM174.2 126.5h.6zM174.2 126.6h.6zM174.2 126.7h.5zM174.2 126.7h.4zM174.2 126.8h.2z"/>
<path d="M174.8 122.7h.1zM174.8 122.8h.1zM174.8 122.9h.1zM174.8 122.9h.1zM174.8 123h.1zM174.8 123.1h.1zM174.8 123.2h.1zM174.8 123.3h.2zM174.8 123.4h.2zM174.8 123.4h.2zM174.8 123.5h.2zM174.8 123.6h.2zM174.8 123.7h.2zM174.8 123.8h.2zM174.8 123.9h.2zM174.8 124h.3zM174.8 124h.3zM174.8 124.1h.3zM174.8 124.2h.3zM174.8 124.3h.3zM174.8 124.4h.3zM174.8 124.5h.3zM174.8 124.5h.4zM174.8 124.6h.4zM174.8 124.7h.4zM174.8 124.8h.4zM174.8 124.9h.4zM174.8 125h.4zM174.8 125.1h.4zM174.8 125.1h.5zM174.8 125.2h.5zM174.8 125.3h.5zM174.8 125.4h.5zM174.8 125.5h.5zM174.8 125.6h.5zM174.8 125.6h.5zM174.8 125.7h.5zM174.8 125.8h.5zM174.8 125.9h.5zM174.8 126h.5zM174.8 126.1h.5zM174.8 126.2h.5zM174.8 126.2h.5zM174.8 126.3h.5zM174.8 126.4h.6zM174.8 126.5h.6zM174.8 126.6h.6zM174.9 126.7h.5zM175.1 126.7h.3zM175.2 126.8h.2z"/>
<path d="M153.9 161.2h.2zM153.9 161.3h.3zM153.9 161.4h.4zM153.9 161.5h.5zM153.9 161.5h.6zM153.9 161.6h.6zM154 161.7h.5zM154 161.8h.5zM154 161.9h.5zM154 162h.5zM154 162.1h.5zM154 162.1h.5zM154 162.2h.5zM154.1 162.3h.4zM154.1 162.4h.4zM154.1 162.5h.4zM154.1 162.6h.4zM154.1 162.6h.4zM154.1 162.7h.4zM154.1 162.8h.4zM154.1 162.9h.4zM154.2 163h.3zM154.2 163.1h.3zM154.2 163.2h.3zM154.2 163.2h.3zM154.2 163.3h.3zM154.2 163.4h.3zM154.2 163.5h.3zM154.3 163.6h.2zM154.3 163.7h.2zM154.3 163.7h.2zM154.3 163.8h.2zM154.3 163.9h.2zM154.3 164h.2zM154.3 164.1h.2zM154.3 164.2h.2zM154.3 164.3h.2zM154.3 164.3h.2zM154.3 164.4h.2zM154.3 164.5h.2zM154.3 164.6h.2zM154.3 164.7h.2zM154.3 164.8h.2z"/>
<path d="M154.9 161.2h.2zM154.9 161.3h.2zM154.8 161.4h.3zM154.7 161.5h.4zM154.5 161.5h.6zM154.5 161.6h.6zM154.5 161.7h.6zM154.5 161.8h.5zM154.5 161.9h.5zM154.5 162h.5zM154.5 162.1h.5zM154.5 162.1h.5zM154.5 162.2h.5zM154.5 162.3h.5zM154.5 162.4h.5zM154.5 162.5h.4zM154.5 162.6h.4zM154.5 162.6h.4zM154.5 162.7h.4zM154.5 162.8h.4zM154.5 162.9h.4zM154.5 163h.4zM154.5 163.1h.4zM154.5 163.2h.4zM154.5 163.2h.4zM154.5 163.3h.4zM154.5 163.4h.4zM154.5 163.5h.4zM154.5 163.6h.4zM154.5 163.7h.4zM154.5 163.7h.4zM154.5 163.8h.4zM154.5 163.9h.3zM154.5 164h.3zM154.5 164.1h.3zM154.5 164.2h.3zM154.5 164.3h.3zM154.5 164.3h.3zM154.5 164.4h.3zM154.5 164.5h.3zM154.5 164.6h.3zM154.5 164.7h.2zM154.5 164.8h.2zM154.5 164.8h.2zM154.5 164.9h.2zM154.5 165h.2zM154.5 165.1h.2zM154.5 165.2h.2zM154.5 165.3h.2z"/>
<path d="M174.2 173.2h.2zM174.2 173.3h.3zM174.2 173.4h.4zM174.2 173.5h.5zM174.2 173.6h.6zM174.2 173.7h.6zM174.2 173.7h.6zM174.3 173.8h.5zM174.3 173.9h.5zM174.3 174h.5zM174.3 174.1h.5zM174.3 174.2h.5zM174.3 174.2h.5zM174.3 174.3h.5zM174.3 174.4h.5zM174.4 174.5h.4zM174.4 174.6h.4zM174.4 174.7h.4zM174.4 174.8h.4zM174.4 174.8h.4zM174.4 174.9h.4zM174.4 175h.4zM174.4 175.1h.4zM174.4 175.2h.4zM174.5 175.3h.3zM174.5 175.3h.3zM174.5 175.4h.3zM174.5 175.5h.3zM174.5 175.6h.3zM174.5 175.7h.3zM174.5 175.8h.3zM174.5 175.9h.3zM174.6 175.9h.2zM174.6 176h.2zM174.6 176.1h.2zM174.6 176.2h.2zM174.6 176.3h.2zM174.6 176.4h.2zM174.6 176.4h.2zM174.6 176.5h.2zM174.6 176.6h.2z"/>
<path d="M175.3 173.2h.1zM175.1 173.3h.3zM175 173.4h.4zM174.9 173.5h.5zM174.8 173.6h.6zM174.8 173.7h.6zM174.8 173.7h.5zM174.8 173.8h.5zM174.8 173.9h.5zM174.8 174h.5zM174.8 174.1h.5zM174.8 174.2h.5zM174.8 174.2h.5zM174.8 174.3h.5zM174.8 174.4h.5zM174.8 174.5h.5zM174.8 174.6h.5zM174.8 174.7h.5zM174.8 174.8h.5zM174.8 174.8h.5zM174.8 174.9h.5zM174.8 175h.4zM174.8 175.1h.4zM174.8 175.2h.4zM174.8 175.3h.4zM174.8 175.3h.4zM174.8 175.4h.4zM174.8 175.5h.4zM174.8 175.6h.3zM174.8 175.7h.3zM174.8 175.8h.3zM174.8 175.9h.3zM174.8 175.9h.3zM174.8 176h.3zM174.8 176.1h.3zM174.8 176.2h.2zM174.8 176.3h.2zM174.8 176.4h.2zM174.8 176.4h.2zM174.8 176.5h.2zM174.8 176.6h.2zM174.8 176.7h.2zM174.8 176.8h.2zM174.8 176.9h.1zM174.8 177h.1zM174.8 177h.1zM174.8 177.1h.1zM174.8 177.2h.1zM174.8 177.3h.1zM174.8 177.4h.1z"/>
</g>
<text font-size="15.6" x="100.4" y="270.1">Втулка</text>
<g font-size="10.9">
<text x="87.1" y="9" transform="rotate(-180 87.1 9)">Б22205.05.00.002</text>
<text x="113.9" y="248.5">Б22205.05.00.002</text>
<text x="158.4" y="288.5">НИЯУ МИФИ</text>
</g>
<text font-size="10.6" x="86.5" y="288.5">Полипропилен ГОСТ 26996-86</text>
<g font-size="8.5">
<text x="151.9" y="154.3" transform="rotate(-90 151.9 154.3)">⌀</text>
<text x="172.2" y="155.3" transform="rotate(-90 172.2 155.3)">⌀</text>
</g>
<g font-size="7.8">
<text x="107.6" y="105.3">12</text>
<text x="172.2" y="149.8" transform="rotate(-90 172.2 149.8)">4</text>
<text x="151.9" y="150.8" transform="rotate(-90 151.9 150.8)">8</text>
<text x="172.2" y="151.9" transform="rotate(-90 172.2 151.9)">1</text>
<text x="176.5" y="267.5">0</text>
<text x="192.4" y="267.5">4:1</text>
</g>
<g font-size="5.4">
<text x="12.8" y="46.9" transform="rotate(-90 12.8 46.9)">Перв. примен.</text>
<text x="12.8" y="103.8" transform="rotate(-90 12.8 103.8)">Справ. №</text>
<text x="12.8" y="176.7" transform="rotate(-90 12.8 176.7)">Подп. и дата</text>
<text x="12.8" y="205.8" transform="rotate(-90 12.8 205.8)">Инв. № дубл.</text>
<text x="12.8" y="231.6" transform="rotate(-90 12.8 231.6)">Взам. инв. №</text>
<text x="159.1" y="256.8">Лит.</text>
<text x="173.1" y="256.8">Масса</text>
<text x="188" y="256.8">Масштаб</text>
<text x="12.8" y="261.7" transform="rotate(-90 12.8 261.7)">Подп. и дата</text>
<text x="41.2" y="261.8">№ докум.</text>
<text x="63.6" y="261.8">Подп.</text>
<text x="21" y="266.8">Разраб.</text>
<text x="38" y="266.8">Попов А.В.</text>
<text x="21" y="271.8">Пров.</text>
<text x="38" y="271.8">Коваль А.С.</text>
<text x="21" y="276.8">Т.контр.</text>
<text x="156.9" y="276.8">Лист</text>
<text x="177.9" y="276.8">Листов</text>
<text x="198.4" y="276.8">1</text>
<text x="21" y="286.8">Н.контр.</text>
<text x="7.5" y="292.5" transform="rotate(-90 7.5 292.5)">КОМПАС-3Dv23Учебнаяверсия©2024ООО&quot;АСКОН-Системыпроектирования&quot;, Россия. Всеправазащищены.</text>
<text x="12.8" y="290.8" transform="rotate(-90 12.8 290.8)">Инв. № подл.</text>
<text x="21" y="291.8">Утв.</text>
<text x="8.5" y="296.7">Недлякоммерческогоиспользования</text>
<text x="96" y="296.8">Копировал</text>
<text x="166" y="296.8">Формат</text>
<text x="186" y="296.8">A4</text>
</g>
<g font-size="5.3">
<text x="21.1" y="261.8">Изм.</text>
<text x="28.1" y="261.8">Лист</text>
<text x="76.1" y="261.8">Дата</text>
</g>
</svg>
